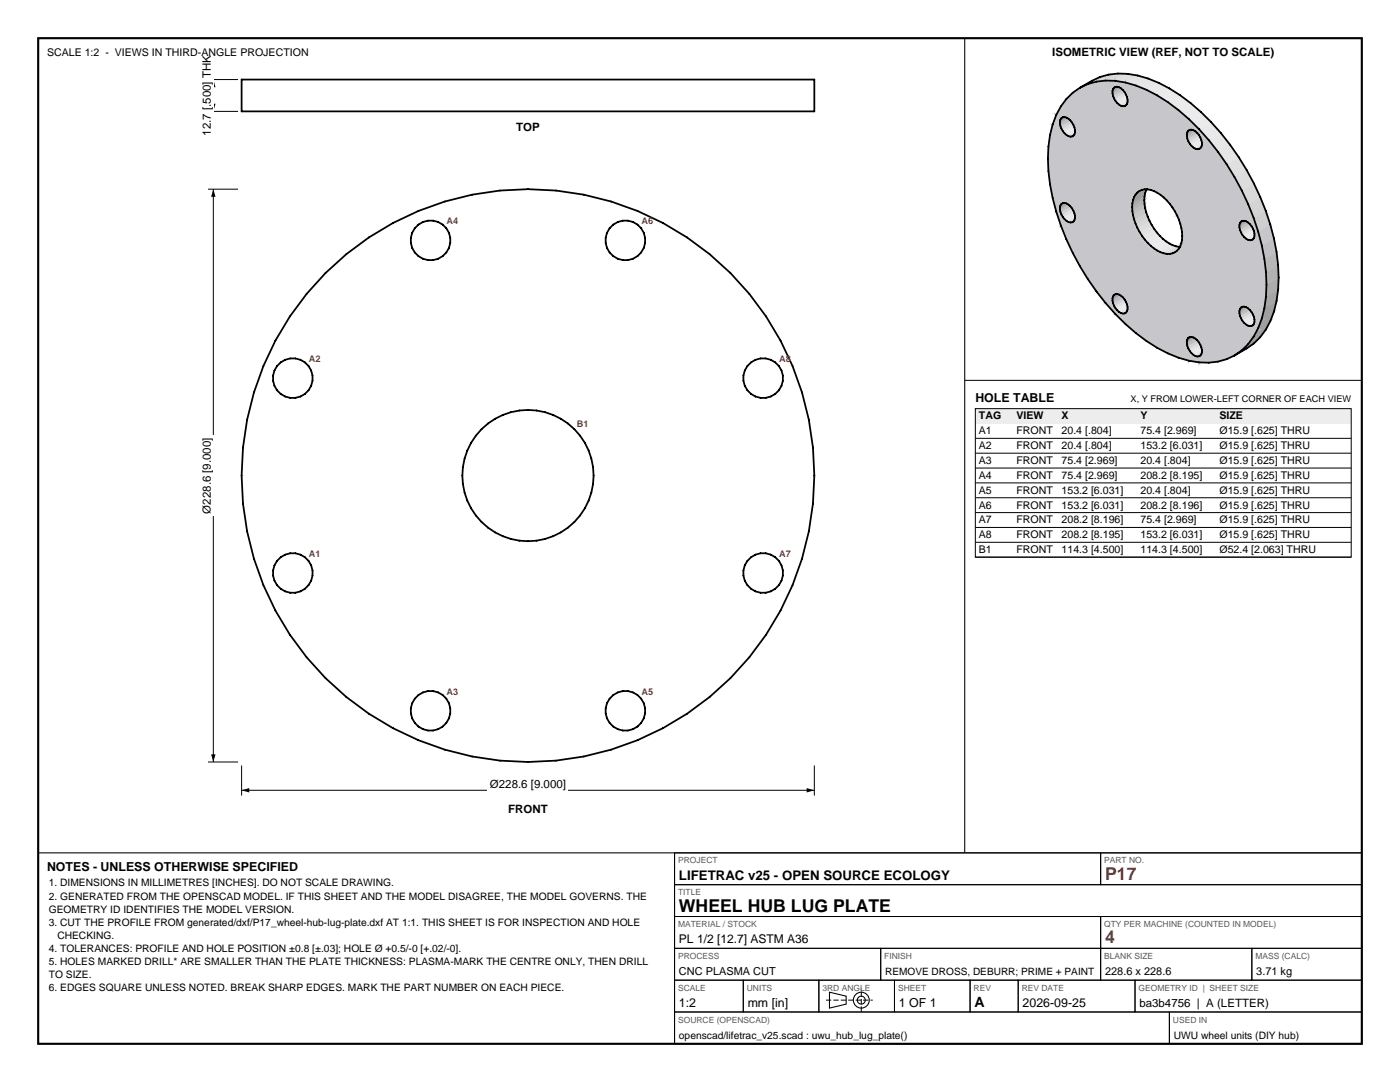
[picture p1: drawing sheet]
<svg xmlns="http://www.w3.org/2000/svg" width="279mm" height="216mm" viewBox="0 0 279 216" stroke-linecap="round" stroke-linejoin="round" font-family="sans-serif">
<path d="M7.6 7.6h264.2v200.7h-264.2z" fill="none" stroke="#000" stroke-width=".42"/>
<g fill="none" stroke="#000" stroke-width=".21">
<path d="M192.5 7.6v162.6M7.6 170.2h264.2M134.6 170.2v38.1M165.5 198l3.4 .8v1.6l-3.4 .8z"/>
<circle cx="171.9" cy="199.6" r="1.59"/>
<circle cx="171.9" cy="199.6" r=".79"/>
</g>
<g fill="none" stroke="#000" stroke-width=".2">
<path d="M48.2 152.8v5.9M48.2 157.7h114.3M162.5 152.8v5.9M134.6 170.2h85.1v6.3h-85.1zM134.6 176.5h137.2v6.4h-137.2zM219.7 170.2h52.1v6.3h-52.1zM134.6 182.9h85.1v6.3h-85.1zM134.6 189.2h41.2v6.4h-41.2zM134.6 195.6h13.7v6.3h-13.7zM148.3 195.6h15.1v6.3h-15.1zM163.4 195.6h15.1v6.3h-15.1zM175.8 189.2h43.9v6.4h-43.9z"/>
<path d="M178.5 195.6h15.1v6.3h-15.1zM193.6 195.6h9.6v6.3h-9.6zM203.2 195.6h23.3v6.3h-23.3zM219.7 182.9h52.1v6.3h-52.1zM219.7 189.2h30.1v6.4h-30.1zM226.5 195.6h45.3v6.3h-45.3zM249.8 189.2h22v6.4h-22zM134.6 201.9h98.8v6.4h-98.8zM233.4 201.9h38.4v6.4h-38.4z"/>
</g>
<path d="M164.8 199.6h9.4M171.9 201.9v-4.6" fill="none" stroke="#000" stroke-width=".2" stroke-dasharray="1.1 .4" stroke-linecap="butt"/>
<g fill="none" stroke="#000" stroke-width=".35">
<path d="M48.2 15.9h114.3v6.3h-114.3z"/>
<circle cx="85.9" cy="48" r="4"/>
<circle cx="124.8" cy="48" r="4"/>
<circle cx="58.4" cy="75.5" r="4"/>
<circle cx="152.3" cy="75.5" r="4"/>
<circle cx="105.4" cy="94.9" r="13.1"/>
<circle cx="105.4" cy="94.9" r="57.1"/>
<circle cx="58.4" cy="114.3" r="4"/>
<circle cx="152.3" cy="114.3" r="4"/>
<circle cx="85.9" cy="141.8" r="4"/>
<circle cx="124.8" cy="141.8" r="4"/>
</g>
<path d="M48.2 157.7l1.5-.4v.8zM161 157.3l1.5 .4-1.5 .4z" fill="#000"/>
<path d="M97.4 154.9h16v2.8h-16z" fill-rule="evenodd" fill="#fff"/>
<path d="M41.5 37.7h6M42.6 37.7v114.3M41.5 152h6" fill="none" stroke="#000" stroke-width=".2"/>
<path d="M42.6 37.7l.4 1.6h-.9zM42.1 150.5h.9l-.4 1.5z" fill="#000"/>
<path d="M39.8 86.9h2.8v16h-2.8z" fill-rule="evenodd" fill="#fff"/>
<path d="M41.5 15.9h6M42.6 15.9v6.3M41.5 22.2h6" fill="none" stroke="#000" stroke-width=".2"/>
<path d="M42.6 15.9l.4 1.5h-.9zM42.1 20.7h.9l-.4 1.5z" fill="#000"/>
<path d="M39.8 10.6h2.8v16.9h-2.8z" fill-rule="evenodd" fill="#fff"/>
<g fill="#dedee3" stroke="#dedee3" stroke-width=".2">
<path d="M211.8 42.8l2.5-1.4 .2 .5z"/>
<path d="M222.3 61l2.4-1.4 .3 .5z"/>
<path d="M211.8 42.8l2.7-.9-2.4 1.4z"/>
<path d="M222.3 61l2.7-.9-2.4 1.4z"/>
<path d="M211.8 25.7l2.5-1.4 .2 .5z"/>
<path d="M237.2 69.6l2.4-1.4 .3 .4z"/>
<path d="M211.8 25.7l2.7-.9-2.4 1.4z"/>
<path d="M237.2 69.6l2.7-1-2.5 1.4z"/>
<path d="M222.3 19.6l2.4-1.4 .3 .5z"/>
<path d="M247.7 63.5l2.4-1.4 .3 .5z"/>
<path d="M222.3 19.6l2.7-.9-2.4 1.4z"/>
<path d="M247.7 63.5l2.7-.9-2.5 1.4z"/>
<path d="M237.2 28.2l2.4-1.4 .3 .5z"/>
<path d="M247.7 46.4l2.4-1.4 .3 .5z"/>
<path d="M237.2 28.2l2.7-.9-2.5 1.4z"/>
<path d="M247.7 46.4l2.7-.9-2.5 1.4z"/>
</g>
<g fill="#e7e7eb" stroke="#e7e7eb" stroke-width=".2">
<path d="M212.1 43.3l2.4-1.4 .4 .4z"/>
<path d="M222.6 61.5l2.4-1.4 .4 .4z"/>
<path d="M212.1 43.3l2.8-1-2.4 1.4z"/>
<path d="M222.6 61.5l2.8-1-2.5 1.4z"/>
<path d="M212.1 26.2l2.4-1.4 .4 .4z"/>
<path d="M237.4 70l2.5-1.4 .3 .5z"/>
<path d="M212.1 26.2l2.8-1-2.4 1.4z"/>
<path d="M237.4 70l2.8-.9-2.4 1.4z"/>
<path d="M222.6 20.1l2.4-1.4 .4 .4z"/>
<path d="M247.9 64l2.5-1.4 .3 .4z"/>
<path d="M222.6 20.1l2.8-1-2.5 1.4z"/>
<path d="M247.9 64l2.8-1-2.4 1.4z"/>
<path d="M237.4 28.7l2.5-1.4 .3 .4z"/>
<path d="M247.9 46.9l2.5-1.4 .3 .4z"/>
<path d="M237.4 28.7l2.8-1-2.4 1.4z"/>
<path d="M247.9 46.9l2.8-1-2.4 1.4z"/>
</g>
<g fill="#d2d2d6" stroke="#d2d2d6" stroke-width=".2">
<path d="M211.6 42.3l2.5-1.4 .2 .5z"/>
<path d="M222.1 60.5l2.4-1.4 .2 .5z"/>
<path d="M211.6 42.3l2.7-.9-2.5 1.4z"/>
<path d="M222.1 60.5l2.6-.9-2.4 1.4z"/>
<path d="M211.6 25.2l2.5-1.4 .2 .5z"/>
<path d="M237 69l2.4-1.4 .2 .6z"/>
<path d="M211.6 25.2l2.7-.9-2.5 1.4z"/>
<path d="M237 69l2.6-.8-2.4 1.4z"/>
<path d="M222.1 19.1l2.4-1.4 .2 .5z"/>
<path d="M247.5 63l2.4-1.4 .2 .5z"/>
<path d="M222.1 19.1l2.6-.9-2.4 1.4z"/>
<path d="M247.5 63l2.6-.9-2.4 1.4z"/>
<path d="M237 27.7l2.4-1.4 .2 .5z"/>
<path d="M247.5 45.9l2.4-1.4 .2 .5z"/>
<path d="M237 27.7l2.6-.9-2.4 1.4z"/>
<path d="M247.5 45.9l2.6-.9-2.4 1.4z"/>
</g>
<g fill="#c7c7cb" stroke="#c7c7cb" stroke-width=".2">
<path d="M214.2 44.2l1.3 8.9-1.4-2.6z"/>
<path d="M215.5 53.1l7.1 5.6-5.5-3z"/>
<path d="M214 44.4l.1 6.1-1.3-2.8z"/>
<path d="M217.1 55.7l5.2 3.2-3.5-.7z"/>
<path d="M211.7 45l1.5-.7-.4 3.4z"/>
<path d="M218.8 58.2l3.2 1.3-1.3 1z"/>
<path d="M210.8 42.2l1.3 1.1-.4 1.7z"/>
<path d="M220.7 60.5l1.6 .5 .3 1.7z"/>
<path d="M212.1 43.3l.4 .4-.8 1.3z"/>
<path d="M220.7 60.5h1.4l.2 .5z"/>
<path d="M212.5 43.7l.3 .4-1.1 .9z"/>
<path d="M220.7 60.5l1.3-.5 .1 .5z"/>
<path d="M210.8 42.2l1 .6 .3 .5z"/>
<path d="M222.3 61l.3 .5v1.2z"/>
<path d="M210.8 42.2l.8 .1 .2 .5z"/>
<path d="M222.6 61.5l.3 .4-.3 .8z"/>
<path d="M211.7 45l1.1-.9 .4 .2z"/>
<path d="M220.7 60.5l1.3-1v.5z"/>
<path d="M213.2 44.3l.4 .1-.8 3.3z"/>
<path d="M218.8 58.2l3.3 .9-.1 .4z"/>
<path d="M210.8 42.2l.7-.4 .1 .5z"/>
<path d="M222.9 61.9l.4 .3-.7 .5z"/>
<path d="M210.1 39.5l1.4 1.9-.7 .8z"/>
<path d="M222.6 62.7l1.1-.2 .9 2.2z"/>
<path d="M211.5 41.4v.4l-.7 .4z"/>
<path d="M222.6 62.7l.7-.5 .4 .3z"/>
<path d="M213.6 44.4h.4l-1.2 3.3z"/>
<path d="M218.8 58.2l3.5 .7-.2 .2z"/>
<path d="M214 44.4l.2-.2-.1 6.3z"/>
<path d="M217.1 55.7l5.5 3-.3 .2z"/>
<path d="M214.2 44.2l2.5-1.4z"/>
<path d="M214.4 43.9l1.1 9.2-1.3-8.9z"/>
<path d="M215.5 53.1l7.4 5.6h-.3z"/>
<path d="M210.1 39.5l1.5 1.5-.1 .4z"/>
<path d="M223.7 62.5l.4 .1 .5 2.1z"/>
<path d="M214.4 43.9l8.5 14.8-7.4-5.6z"/>
<path d="M210.1 39.5l1.7 1.2-.2 .3z"/>
<path d="M224.1 62.6l.3-.1 .2 2.2z"/>
<path d="M214 44.4l2.4-1.4z"/>
<path d="M224.7 62.4l2 4.1-2.1-1.8z"/>
<path d="M210.1 39.5l2 1-.3 .2z"/>
<path d="M224.4 62.5l.3-.1-.1 2.3z"/>
<path d="M209.6 36.8l2.9 3.7-2.4-1z"/>
<path d="M210.1 39.5l2.4 1h-.4z"/>
<path d="M224.9 62.1l1.8 4.4-2-4.1z"/>
<path d="M209.6 36.8l3.2 3.8-.3-.1z"/>
<path d="M225 61.7l1.7 4.8-1.8-4.4z"/>
<path d="M209.2 34.2l3.6 6.4-3.2-3.8z"/>
<path d="M225 61.7l3.8 6.3-2.1-1.5z"/>
<path d="M214.4 43.9l8.9 14.9-.4-.1z"/>
<path d="M209.2 34.2l4 6.6-.4-.2z"/>
<path d="M225 61.7l5.9 7.7-2.1-1.4z"/>
<path d="M209.1 31.6l4.1 9.2-4-6.6z"/>
<path d="M209.1 31.6l4.5 9.6-.4-.4z"/>
<path d="M225 61.3l12.2 6.1-12.2-5.7z"/>
<path d="M224.9 60.8l12.3 6.6-12.2-6.1z"/>
<path d="M214 27.2v14.4l-.4-.4z"/>
<path d="M224.7 60.2l12.5 7.2-12.3-6.6z"/>
<path d="M225 61.7l12 6-6.1 1.7z"/>
<path d="M209.1 31.6l4.5-4.3v13.9z"/>
<path d="M214.4 43.9l13 2.4-4.1 12.5z"/>
<path d="M227.9 47l-4.2 12-.4-.2z"/>
<path d="M228.4 47.8l-4.3 11.5-.4-.3z"/>
<path d="M209.2 29.2l4-2-4.1 4.4z"/>
<path d="M230.9 69.4l6-1.3-3.8 2.4z"/>
<path d="M229.7 49l-5.3 10.8-.3-.5z"/>
<path d="M230.3 49.6l-5.6 10.6-.3-.4z"/>
<path d="M214.5 43.5l11.8-4.2-11.9 4.6z"/>
<path d="M214.5 43.1l11.8-3.8-11.8 4.2z"/>
<path d="M214.4 42.6l11.9-3.3-11.8 3.8z"/>
<path d="M214.2 42.1l12.1-2.8-11.9 3.3z"/>
<path d="M214 41.6l12.3-2.3-12.1 2.8z"/>
<path d="M209.6 27l3.2-.1-3.6 2.3z"/>
<path d="M233.1 70.5l3.8-2-1.7 2.9z"/>
<path d="M225 61.7l12.2 5.7-.2 .3z"/>
<path d="M213.6 27.3l.4-.1-.4 14z"/>
<path d="M213.2 27.2l.4 .1-4.5 4.3z"/>
<path d="M230.9 69.4l6.1-1.7-.1 .4z"/>
<path d="M210.1 24.9l2 1.3-2.5 .8z"/>
<path d="M235.2 71.4l2-1.8 .1 2.4z"/>
<path d="M209.2 29.2l3.6-2.3 .4 .3z"/>
<path d="M233.1 70.5l3.8-2.4v.4z"/>
<path d="M209.6 27l2.5-.8 .4 .4z"/>
<path d="M237 69l.2 .6-2 1.8z"/>
<path d="M209.6 27l2.9-.4 .3 .3z"/>
<path d="M236.9 68.5l.1 .5-1.8 2.4z"/>
<path d="M210.1 24.9l1.7 .8 .3 .5z"/>
<path d="M237.2 69.6l.2 .4-.1 2z"/>
<path d="M210.1 24.9l1.5 .3 .2 .5z"/>
<path d="M237.4 70l.4 .5-.5 1.5z"/>
<path d="M210.1 24.9l1.4-.2 .1 .5z"/>
<path d="M237.8 70.5l.4 .3-.9 1.2z"/>
<path d="M230.9 50l6.3 17.4-12.5-7.2z"/>
<path d="M214.4 43.9l12.6 1.5 .4 .9z"/>
<path d="M210.8 23l.7 1.7-1.4 .2z"/>
<path d="M238.2 70.8l1.1 1.5-2-.3z"/>
<path d="M214.4 43.9l12.2 .7 .4 .8z"/>
<path d="M227.4 46.3l.5 .7-4.6 11.8z"/>
<path d="M214.4 43.9l11.9-.1 .3 .8z"/>
<path d="M227.9 47l.5 .8-4.7 11.2z"/>
<path d="M214.4 43.9l11.7-1 .2 .9z"/>
<path d="M228.4 47.8l.6 .6-4.9 10.9z"/>
<path d="M214 27.2l12.3 12.1-12.3 2.3z"/>
<path d="M214.4 43.9l11.6-1.8 .1 .8z"/>
<path d="M239.6 70.9l2.4-1.4z"/>
<path d="M229 48.4l.7 .6-5.6 10.3z"/>
<path d="M210.8 23l.7 1.2v.5z"/>
<path d="M238.2 70.8l.4 .2 .7 1.3z"/>
<path d="M214.4 43.9l11.5-2.6 .1 .8z"/>
<path d="M229.7 49l.6 .6-5.9 10.2z"/>
<path d="M210.8 23l.8 .8-.1 .4z"/>
<path d="M238.6 71l.3 .1 .4 1.2z"/>
<path d="M239.3 71.1l2.4-1.4z"/>
<path d="M210.8 23l1 .6-.2 .2z"/>
<path d="M238.9 71.1h.4v1.2z"/>
<path d="M230.3 49.6l.6 .4-6.2 10.2z"/>
<path d="M214.4 43.9l11.6-3.3-.1 .7z"/>
<path d="M210.8 23l1.3 .4-.3 .2z"/>
<path d="M239.3 71.1l.3-.2-.3 1.4z"/>
<path d="M214.4 43.9l11.7-4-.1 .7z"/>
<path d="M211.7 21.2l.4 2.2-1.3-.4z"/>
<path d="M239.6 70.9l1.6 1.5-1.9-.1z"/>
<path d="M214.4 43.9l11.9-4.6-.2 .6z"/>
<path d="M211.7 21.2l.8 2.2h-.4z"/>
<path d="M239.8 70.7l1.4 1.7-1.6-1.5z"/>
<path d="M211.7 21.2l1.1 2.3-.3-.1z"/>
<path d="M211.7 21.2l1.5 2.5-.4-.2z"/>
<path d="M231.6 50.3l5.8 17-.2 .1z"/>
<path d="M239.8 70.7l3.3 1.5-1.9 .2z"/>
<path d="M212.8 19.8l.4 3.9-1.5-2.5z"/>
<path d="M214 27.2l.2-.1 12.1 12.2z"/>
<path d="M232.2 50.5l5.6 16.7-.4 .1z"/>
<path d="M212.8 19.8l.8 4.2-.4-.3z"/>
<path d="M212.8 19.8l1.2 4.7-.4-.5z"/>
<path d="M214.4 26.8l11.9 12.5-12.1-12.2z"/>
<path d="M233.4 50.7l4.8 16.6-.4-.1z"/>
<path d="M230.9 50l.7 .3 5.6 17.1z"/>
<path d="M214.1 18.5l.1 6.4-.2-.4z"/>
<path d="M234 50.6l4.6 17-.4-.3z"/>
<path d="M239.8 70.7l5 1-1.7 .5z"/>
<path d="M231.6 50.3l.6 .2 5.2 16.8z"/>
<path d="M212.8 19.8l1.3-1.3-.1 6z"/>
<path d="M215.5 17.5l-1.1 8-.2-.6z"/>
<path d="M232.2 50.5l.7 .2 4.9 16.5z"/>
<path d="M214.4 26.8l12.2 12-.3 .5z"/>
<path d="M232.9 50.7h.5l4.4 16.5z"/>
<path d="M214.4 26.8l12.6 11.6-.4 .4z"/>
<path d="M233.4 50.7l.6-.1 4.2 16.7z"/>
<path d="M214.1 18.5l1.4-1-1.3 7.4z"/>
<path d="M218.8 16.3l-4.3 9.7-.1-.5z"/>
<path d="M214.4 26.8l13 11.3-.4 .3z"/>
<path d="M234 50.6l.5-.3 4.1 17.3z"/>
<path d="M247.5 61.7l-7.7 9 .1-.4z"/>
<path d="M247.5 61.7l-7.6 8.6v-.5z"/>
<path d="M238.6 67.6l8.9-5.9-8.6 6.2z"/>
<path d="M239.8 69.3l7.7-7.6-7.6 8.1z"/>
<path d="M238.9 67.9l8.6-6.2-8.2 6.6z"/>
<path d="M239.6 68.8l7.9-7.1-7.7 7.6z"/>
<path d="M239.3 68.3l8.2-6.6-7.9 7.1z"/>
<path d="M222.6 16.1l-8.2 10.7 .1-.4z"/>
<path d="M222.6 16.1l-8.1 10.3v-.4z"/>
<path d="M215.5 17.5l1.6-.7-2.7 8.7z"/>
<path d="M239.8 70.7l7.7-7.7-2.7 8.7z"/>
<path d="M214.4 26.8l8.9-5.9 4.1 17.2z"/>
<path d="M217.1 16.8l1.7-.5-4.4 9.2z"/>
<path d="M234.5 50.3l13 11.4-8.9 5.9z"/>
<path d="M247.5 63l-1.1 7.9-1.6 .8z"/>
<path d="M218.8 16.3l1.9-.2-6.2 9.9z"/>
<path d="M214.4 26.8l7.9-7.2 .3 .5z"/>
<path d="M214.4 26.8l7.7-7.7 .2 .5z"/>
<path d="M214.4 26.8l8.2-6.7 .3 .4z"/>
<path d="M222 18.6l.1 .5-7.7 7.7z"/>
<path d="M214.4 26.8l8.5-6.3 .4 .4z"/>
<path d="M247.4 62.5l.1 .5-7.7 7.7z"/>
<path d="M222 18.2v.4l-7.6 8.2z"/>
<path d="M247.4 62v.5l-7.6 8.2z"/>
<path d="M222.1 17.8l-.1 .4-7.6 8.6z"/>
<path d="M247.5 61.7l-.1 .3-7.6 8.7z"/>
<path d="M223.3 20.9l4.6 17-.5 .2z"/>
<path d="M234.5 50.3l.4-.3 12.6 11.7z"/>
<path d="M247.7 63.5l.1 6.4-1.4 1z"/>
<path d="M222.6 16.1l-.5 1.7-7.7 9z"/>
<path d="M223.7 21.1l4.7 16.7-.5 .1z"/>
<path d="M220.7 16.1h1.9l-8.1 9.9z"/>
<path d="M235.3 49.6l12.2 12.1-12.6-11.7z"/>
<path d="M224.1 21.2l4.9 16.6h-.6z"/>
<path d="M235.6 49.1l11.9 12.6-12.2-12.1z"/>
<path d="M224.1 21.2l5.6 16.7-.7-.1z"/>
<path d="M235.8 48.5l11.7 13.2-11.9-12.6z"/>
<path d="M247.5 63l.2 .5-1.3 7.4z"/>
<path d="M247.9 64l1.2 4.7-1.3 1.2z"/>
<path d="M224.4 21.2l5.9 16.9-.6-.2z"/>
<path d="M223.3 20.9l.4 .2 4.2 16.8z"/>
<path d="M247.7 63.5l.2 .5-.1 5.9z"/>
<path d="M224.7 21l6.2 17.4-.6-.3z"/>
<path d="M223.7 21.1l.4 .1 4.3 16.6z"/>
<path d="M247.9 64l.4 .4 .8 4.3z"/>
<path d="M248.3 64.4l.4 .3 .4 4z"/>
<path d="M224.1 21.2h.3l5.3 16.7z"/>
<path d="M235.8 48.5l11.9 12.9-.2 .3z"/>
<path d="M248.7 64.7l1.5 2.5-1.1 1.5z"/>
<path d="M235.8 48.5l12.1 12.7-.2 .2z"/>
<path d="M224.4 21.2l.3-.2 5.6 17.1z"/>
<path d="M224.7 21l2.5-1.4z"/>
<path d="M250.1 64.9l2.4-1.4z"/>
<path d="M248.7 64.7l.4 .3 1.1 2.2z"/>
<path d="M249.1 65l.3 .1 .8 2.1z"/>
<path d="M224.4 21.2l2.5-1.4z"/>
<path d="M249.8 65l2.4-1.4z"/>
<path d="M249.4 65.1l.4-.1 .4 2.2z"/>
<path d="M249.8 65l1.3 .5-.9 1.7z"/>
<path d="M222.6 16.1l-.3 1.4-.2 .3z"/>
<path d="M222.6 16.1v1.2l-.3 .2z"/>
<path d="M249.8 65l.3-.1 1 .6z"/>
<path d="M237.2 28.2l-5.6 10.7-.7-.5z"/>
<path d="M222.6 16.1l.3 1.2h-.3z"/>
<path d="M250.3 64.6l.8 .9-1-.6z"/>
<path d="M222.6 16.1l.7 1.3-.4-.1z"/>
<path d="M250.4 64.2l.7 1.3-.8-.9z"/>
<path d="M237.4 28.7l-5.2 10.7-.6-.5z"/>
<path d="M222.6 16.1l1.1 1.5-.4-.2z"/>
<path d="M250.4 63.8l.7 1.7-.7-1.3z"/>
<path d="M237.8 29.1l-4.9 10.9-.7-.6z"/>
<path d="M237.8 29.1l-4.4 11.6-.5-.7z"/>
<path d="M238.2 29.4l-4.2 12-.6-.7z"/>
<path d="M235.8 48.5l12.1-1.6v14.3z"/>
<path d="M235.9 47.8l13.2-7.1-13.3 7.8z"/>
<path d="M238.6 29.7l-4.1 12.5-.5-.8z"/>
<path d="M222.6 16.1l2 .4-.9 1.1z"/>
<path d="M250.4 63.8l1.4-.2-.7 1.9z"/>
<path d="M238.9 29.8l-4 13.2-.4-.8z"/>
<path d="M224.7 21l12.5 7.2-6.3 10.2z"/>
<path d="M224.6 16.5l-.5 1.5-.4-.4z"/>
<path d="M250.3 63.3l1.5 .3-1.4 .2z"/>
<path d="M235.9 47.1l13.2-6.4-13.2 7.1z"/>
<path d="M224.6 16.5l-.2 1.9-.3-.4z"/>
<path d="M250.1 62.8l1.7 .8-1.5-.3z"/>
<path d="M224.6 16.5l.1 2.4-.3-.5z"/>
<path d="M249.8 62.3l2 1.3-1.7-.8z"/>
<path d="M235.9 46.3l13.2-5.6-13.2 6.4z"/>
<path d="M226.7 17.1l-1.7 2.8-.1-.5z"/>
<path d="M249.1 61.5h3.2l-2.9 .3z"/>
<path d="M235.8 45.5l13.3-4.8-13.2 5.6z"/>
<path d="M224.7 18.9l2-1.8-1.8 2.3z"/>
<path d="M249.4 61.8l2.9-.3-2.5 .8z"/>
<path d="M235.6 44.7l13.5-4-13.3 4.8z"/>
<path d="M225 19.9l3.8-2-3.8 2.5z"/>
<path d="M248.7 61.3l3.9-2.1-3.5 2.3z"/>
<path d="M235.3 43.8l13.8-3.1-13.5 4z"/>
<path d="M234.9 43l14.2-2.3-13.8 3.1z"/>
<path d="M224.6 16.5l2.1 .6-2 1.8z"/>
<path d="M249.8 62.3l2.5-.8-.5 2.1z"/>
<path d="M225 20.4l5.9-1.4-6 1.7z"/>
<path d="M248.3 61.2l4.5-4.4-4.1 4.5z"/>
<path d="M224.9 20.7l12.3 7.5-12.5-7.2z"/>
<path d="M248.3 47.3v13.9h-.4z"/>
<path d="M226.7 17.1l2.1 .8-3.8 2z"/>
<path d="M249.1 61.5l3.5-2.3-.3 2.3z"/>
<path d="M235.8 48.5l11.9-2.1 .2 .5z"/>
<path d="M235.8 48.5l11.7-2.6 .2 .5z"/>
<path d="M235.8 48.5l11.6-3.1 .1 .5z"/>
<path d="M235.8 48.5l11.6-3.6v.5z"/>
<path d="M237.2 28.2l.2 .5-5.8 10.2z"/>
<path d="M235.8 48.5l11.7-4-.1 .4z"/>
<path d="M237.4 28.7l.4 .4-5.6 10.3z"/>
<path d="M225 20.4l3.8-2.5 2.1 1.1z"/>
<path d="M252.8 56.8l-.2 2.4-3.9 2.1z"/>
<path d="M237.8 29.1l.4 .3-4.8 11.3z"/>
<path d="M238.2 29.4l.4 .3-4.6 11.7z"/>
<path d="M238.6 29.7l.3 .1-4.4 12.4z"/>
<path d="M248.3 47.3l4.5 9.5-4.5 4.4z"/>
<path d="M224.9 20.7l6-1.7 2.2 1.4z"/>
<path d="M247.9 46.9l.4 .4-.4 13.9z"/>
<path d="M224.9 20.7l12.1 7 .2 .5z"/>
<path d="M235.8 48.5l13.3-7.8-1.6 3.8z"/>
<path d="M224.9 20.7l8.2-.3 3.9 7.3z"/>
<path d="M238.9 29.8l8.9 8.2-12.9 5z"/>
<path d="M234.9 43l12.9-5 1.3 2.7z"/>
<path d="M248.3 47.3l.4 .3 4.1 9.2z"/>
<path d="M248.7 47.6l3.9 6.7 .2 2.5z"/>
<path d="M233.1 20.4l3.8 6.8 .1 .5z"/>
<path d="M250.1 47.8l2.4-1.4z"/>
<path d="M233.1 20.4l3.8 6.3v.5z"/>
<path d="M248.7 47.6l.4 .2 3.5 6.5z"/>
<path d="M249.8 47.9l2.4-1.4z"/>
<path d="M233.1 20.4l2.1 1.6 1.7 4.7z"/>
<path d="M249.1 47.8l3.2 3.9 .3 2.6z"/>
<path d="M235.2 22l1.8 4.3-.1 .4z"/>
<path d="M249.1 47.8l.3 .1 2.9 3.8z"/>
<path d="M235.2 22l2 4.1-.2 .2z"/>
<path d="M249.4 47.9h.4l2.5 3.8z"/>
<path d="M237.3 23.8l.1 2.1-.2 .2z"/>
<path d="M249.8 47.9l.3-.1 1.7 1.2z"/>
<path d="M235.2 22l2.1 1.8-.1 2.3z"/>
<path d="M249.8 47.9l2 1.1 .5 2.7z"/>
<path d="M253.5 44.8l.7 2.8-2.4 1.4z"/>
<path d="M237.3 23.8l.5 2.1h-.4z"/>
<path d="M250.3 47.5l1.5 1.5-1.7-1.2z"/>
<path d="M249.1 40.7l-1.6 3.8z"/>
<path d="M237.3 23.8l.9 2.2-.4-.1z"/>
<path d="M250.4 47.1l1.4 1.9-1.5-1.5z"/>
<path d="M238.9 29.8l.4-.1 7.1 5.6z"/>
<path d="M249.1 40.7l-1.2 3.4-.2 .1z"/>
<path d="M239.3 29.7l.3-.1 5.2 3.1z"/>
<path d="M251.1 46.2l2.4-1.4-1.7 4.2z"/>
<path d="M239.8 29.3l3.3 1-3.5-.7z"/>
<path d="M249.1 40.7l-.8 3.3-.4 .1z"/>
<path d="M238.2 26l1.1-.2-.7 .4z"/>
<path d="M250.4 46.6l.7-.4-.7 .9z"/>
<path d="M237.3 23.8l2 2-1.1 .2z"/>
<path d="M251.1 46.2l.7 2.8-1.4-1.9z"/>
<path d="M238.6 26.2l.7-.4-.4 .7z"/>
<path d="M250.3 46.1l.8 .1-.7 .4z"/>
<path d="M239.9 28.9l3.2 1.4-3.3-1z"/>
<path d="M249.1 40.7l-.4 3.4-.4-.1z"/>
<path d="M239.9 28.5l1.3-.6-1.3 1z"/>
<path d="M248.7 44.1l1.5-.6-1.1 .9z"/>
<path d="M239.3 25.8v1.2l-.4-.5z"/>
<path d="M250.1 45.6l1 .6-.8-.1z"/>
<path d="M239.3 25.8l.3 1.7-.3-.5z"/>
<path d="M249.8 45.1l1.3 1.1-1-.6z"/>
<path d="M239.8 28l1.4-.1-1.3 .6z"/>
<path d="M249.1 44.4l1.1-.9-.8 1.2z"/>
<path d="M239.6 27.5l1.6 .4-1.4 .1z"/>
<path d="M250.2 43.5l-.4 1.6-.4-.4z"/>
<path d="M239.3 25.8l1.9 2.1-1.6-.4z"/>
<path d="M250.2 43.5l.9 2.7-1.3-1.1z"/>
<path d="M238.9 29.8l7.5 5.5 1.4 2.7z"/>
<path d="M239.9 28.9l1.3-1 1.9 2.4z"/>
<path d="M249.1 40.7l1.1 2.8-1.5 .6z"/>
<path d="M239.6 29.6l3.5 .7 1.7 2.4z"/>
<path d="M239.3 29.7l5.5 3 1.6 2.6z"/>
</g>
<g fill="#c1c1c5" stroke="#c1c1c5" stroke-width=".2">
<path d="M211.6 42.3l2.4-1.9 .1 .5z"/>
<path d="M222.1 60.5l2.3-1.9 .1 .5z"/>
<path d="M211.5 41.8l2.5-1.4-2.4 1.9z"/>
<path d="M222 60l2.4-1.4-2.3 1.9z"/>
<path d="M211.6 25.2l2.4-1.9 .1 .5z"/>
<path d="M237 69l2.3-1.9 .1 .5z"/>
<path d="M211.5 24.7l2.5-1.4-2.4 1.9z"/>
<path d="M236.9 68.5l2.4-1.4-2.3 1.9z"/>
<path d="M222.1 19.1l2.3-1.9 .1 .5z"/>
<path d="M247.5 63l2.3-1.9 .1 .5z"/>
<path d="M222 18.6l2.4-1.4-2.3 1.9z"/>
<path d="M247.4 62.5l2.4-1.4-2.3 1.9z"/>
<path d="M237 27.7l2.3-1.9 .1 .5z"/>
<path d="M247.5 45.9l2.3-1.9 .1 .5z"/>
<path d="M236.9 27.2l2.4-1.4-2.3 1.9z"/>
<path d="M247.4 45.4l2.4-1.4-2.3 1.9z"/>
</g>
<g fill="#eaeaef" stroke="#eaeaef" stroke-width=".2">
<path d="M212.5 43.7l2.4-1.4 .4 .4z"/>
<path d="M222.9 61.9l2.5-1.4 .4 .3z"/>
<path d="M212.5 43.7l2.8-1-2.5 1.4z"/>
<path d="M222.9 61.9l2.9-1.1-2.5 1.4z"/>
<path d="M212.5 26.6l2.4-1.4 .4 .3z"/>
<path d="M237.8 70.5l2.4-1.4 .4 .3z"/>
<path d="M212.5 26.6l2.8-1.1-2.5 1.4z"/>
<path d="M237.8 70.5l2.8-1.1-2.4 1.4z"/>
<path d="M229 48.4l2.5-1.4 .6 .6z"/>
<path d="M229.7 49l2.4-1.4 .6 .6z"/>
<path d="M229 48.4l3.1-.8-2.4 1.4z"/>
<path d="M229.7 49l3-.8-2.4 1.4z"/>
<path d="M222.9 20.5l2.5-1.4 .4 .4z"/>
<path d="M248.3 64.4l2.4-1.4 .4 .3z"/>
<path d="M222.9 20.5l2.9-1-2.5 1.4z"/>
<path d="M248.3 64.4l2.8-1.1-2.4 1.4z"/>
<path d="M237.8 29.1l2.4-1.4 .4 .3z"/>
<path d="M248.3 47.3l2.4-1.4 .4 .3z"/>
<path d="M237.8 29.1l2.8-1.1-2.4 1.4z"/>
<path d="M248.3 47.3l2.8-1.1-2.4 1.4z"/>
<path d="M233.1 20.4l2.4-1.4 2.1 1.6z"/>
<path d="M233.1 20.4l4.5 .2-2.4 1.4z"/>
<path d="M235.2 22l2.4-1.4 2.1 1.8z"/>
<path d="M235.2 22l4.5 .4-2.4 1.4z"/>
</g>
<g fill="#afafb2" stroke="#afafb2" stroke-width=".2">
<path d="M211.5 41.8l2.5-1.8v.4z"/>
<path d="M222 60l2.4-1.9v.5z"/>
<path d="M211.5 41.4l2.5-1.4-2.5 1.8z"/>
<path d="M222 59.5l2.4-1.4-2.4 1.9z"/>
<path d="M211.5 24.7l2.5-1.9v.5z"/>
<path d="M236.9 68.5l2.4-1.8v.4z"/>
<path d="M211.5 24.2l2.5-1.4-2.5 1.9z"/>
<path d="M236.9 68.1l2.4-1.4-2.4 1.8z"/>
<path d="M222 18.6l2.4-1.8v.4z"/>
<path d="M247.4 62.5l2.4-1.9v.5z"/>
<path d="M222 18.2l2.4-1.4-2.4 1.8z"/>
<path d="M247.4 62l2.4-1.4-2.4 1.9z"/>
<path d="M236.9 27.2l2.4-1.9v.5z"/>
<path d="M247.4 45.4l2.4-1.9v.5z"/>
<path d="M236.9 26.7l2.4-1.4-2.4 1.9z"/>
<path d="M247.4 44.9l2.4-1.4-2.4 1.9z"/>
</g>
<g fill="#e8e8ed" stroke="#e8e8ed" stroke-width=".2">
<path d="M212.8 44.1l2.5-1.4 .4 .2z"/>
<path d="M223.3 62.2l2.5-1.4 .3 .3z"/>
<path d="M212.8 44.1l2.9-1.2-2.5 1.4z"/>
<path d="M223.3 62.2l2.8-1.1-2.4 1.4z"/>
<path d="M212.8 26.9l2.5-1.4 .4 .3z"/>
<path d="M238.2 70.8l2.4-1.4 .4 .2z"/>
<path d="M212.8 26.9l2.9-1.1-2.5 1.4z"/>
<path d="M238.2 70.8l2.8-1.2-2.4 1.4z"/>
<path d="M228.4 47.8l2.5-1.4 .6 .6z"/>
<path d="M228.4 47.8l3.1-.8-2.5 1.4z"/>
<path d="M223.3 20.9l2.5-1.4 .3 .2z"/>
<path d="M223.3 20.9l2.8-1.2-2.4 1.4z"/>
<path d="M238.2 29.4l2.4-1.4 .4 .3z"/>
<path d="M248.7 47.6l2.4-1.4 .4 .2z"/>
<path d="M238.2 29.4l2.8-1.1-2.4 1.4z"/>
<path d="M248.7 47.6l2.8-1.2-2.4 1.4z"/>
<path d="M239.3 25.8l2.4-1.4 1.9 2.1z"/>
<path d="M239.3 25.8l4.3 .7-2.4 1.4z"/>
</g>
<g fill="#9e9ea1" stroke="#9e9ea1" stroke-width=".2">
<path d="M211.5 41.4l2.6-1.8-.1 .4z"/>
<path d="M222 59.5l2.5-1.8-.1 .4z"/>
<path d="M211.6 41l2.7-1.7-.2 .3z"/>
<path d="M222.1 59.1l2.6-1.6-.2 .2z"/>
<path d="M211.6 41l2.5-1.4-2.6 1.8z"/>
<path d="M222.1 59.1l2.4-1.4-2.5 1.8z"/>
<path d="M222.3 58.9l2.7-1.6z"/>
<path d="M211.8 40.7l2.5-1.4-2.7 1.7z"/>
<path d="M222.3 58.9l2.4-1.4-2.6 1.6z"/>
<path d="M211.5 24.2l2.6-1.8-.1 .4z"/>
<path d="M236.9 68.1l2.5-1.8-.1 .4z"/>
<path d="M211.6 23.8l2.7-1.6-.2 .2z"/>
<path d="M237 67.7l2.6-1.7-.2 .3z"/>
<path d="M211.6 23.8l2.5-1.4-2.6 1.8z"/>
<path d="M237 67.7l2.4-1.4-2.5 1.8z"/>
<path d="M211.8 23.6l2.5-1.4-2.7 1.6z"/>
<path d="M237.2 67.4l2.4-1.4-2.6 1.7z"/>
<path d="M226.1 39.9l2.6-2-.2 .6z"/>
<path d="M226.3 39.3l2.7-1.9-.3 .5z"/>
<path d="M226.3 39.3l2.4-1.4-2.6 2z"/>
<path d="M226.6 38.8l2.8-1.8-.4 .4z"/>
<path d="M226.6 38.8l2.4-1.4-2.7 1.9z"/>
<path d="M227 38.4l2.8-1.7z"/>
<path d="M227 38.4l2.4-1.4-2.8 1.8z"/>
<path d="M246.4 70.9l3.8-2.4z"/>
<path d="M247.8 69.9l3.7-2.6-1.3 1.2z"/>
<path d="M247.8 69.9l1.3-1.2 2.4-1.4z"/>
<path d="M249.1 68.7l3.5-2.9-1.1 1.5z"/>
<path d="M250.2 67.2l2.4-1.4-3.5 2.9z"/>
<path d="M222 18.2l2.5-1.8-.1 .4z"/>
<path d="M247.4 62l2.5-1.7-.1 .3z"/>
<path d="M222.1 17.8l2.6-1.7-.2 .3z"/>
<path d="M247.5 61.7l2.6-1.7-.2 .3z"/>
<path d="M250.2 67.2l3.3-3.1-.9 1.7z"/>
<path d="M222.1 17.8l2.4-1.4-2.5 1.8z"/>
<path d="M247.5 61.7l2.4-1.4-2.5 1.7z"/>
<path d="M247.7 61.4l2.7-1.6z"/>
<path d="M222.3 17.5l2.4-1.4-2.6 1.7z"/>
<path d="M247.7 61.4l2.4-1.4-2.6 1.7z"/>
<path d="M251.1 65.5l2.4-1.4-3.3 3.1z"/>
<path d="M254.2 62.2l-.7 1.9-2.4 1.4z"/>
<path d="M251.8 63.6l2.4-1.4-3.1 3.3z"/>
<path d="M254.8 60.1l-.6 2.1-2.4 1.4z"/>
<path d="M252.3 61.5l2.5-1.4-3 3.5z"/>
<path d="M236.9 26.7l2.5-1.8-.1 .4z"/>
<path d="M247.4 44.9l2.5-1.8-.1 .4z"/>
<path d="M237 26.3l2.6-1.6-.2 .2z"/>
<path d="M247.5 44.5l2.6-1.7-.2 .3z"/>
<path d="M237 26.3l2.4-1.4-2.5 1.8z"/>
<path d="M247.5 44.5l2.4-1.4-2.5 1.8z"/>
<path d="M237.2 26.1l2.7-1.6z"/>
<path d="M237.2 26.1l2.4-1.4-2.6 1.6z"/>
<path d="M247.7 44.2l2.4-1.4-2.6 1.7z"/>
</g>
<g fill="#e2e2e6" stroke="#e2e2e6" stroke-width=".2">
<path d="M213.2 44.3l2.5-1.4 .3 .1z"/>
<path d="M223.7 62.5l2.4-1.4 .4 .1z"/>
<path d="M213.2 44.3l2.8-1.3-2.4 1.4z"/>
<path d="M223.7 62.5l2.8-1.3-2.4 1.4z"/>
<path d="M213.2 27.2l2.5-1.4 .3 .1z"/>
<path d="M238.6 71l2.4-1.4 .4 .1z"/>
<path d="M213.2 27.2l2.8-1.3-2.4 1.4z"/>
<path d="M238.6 71l2.8-1.3-2.5 1.4z"/>
<path d="M223.7 21.1l2.4-1.4 .4 .1z"/>
<path d="M249.1 65l2.4-1.4 .4 .1z"/>
<path d="M223.7 21.1l2.8-1.3-2.4 1.4z"/>
<path d="M249.1 65l2.8-1.3-2.5 1.4z"/>
<path d="M238.6 29.7l2.4-1.4 .4 .1z"/>
<path d="M249.1 47.8l2.4-1.4 .4 .1z"/>
<path d="M238.6 29.7l2.8-1.3-2.5 1.4z"/>
<path d="M249.1 47.8l2.8-1.3-2.5 1.4z"/>
</g>
<g fill="#d6d6db" stroke="#d6d6db" stroke-width=".2">
<path d="M214 44.4l2-1.4h.4z"/>
<path d="M224.4 62.5l2.1-1.3 .4-.1z"/>
<path d="M213.6 44.4l2.4-1.4-2 1.4z"/>
<path d="M224.1 62.6l2.4-1.4-2.1 1.3z"/>
<path d="M214 27.2l2-1.3 .4-.1z"/>
<path d="M239.3 71.1l2.1-1.4h.3z"/>
<path d="M213.6 27.3l2.4-1.4-2 1.3z"/>
<path d="M238.9 71.1l2.5-1.4-2.1 1.4z"/>
<path d="M224.4 21.2l2.1-1.4h.4z"/>
<path d="M249.8 65l2.1-1.3 .3-.1z"/>
<path d="M224.1 21.2l2.4-1.4-2.1 1.4z"/>
<path d="M249.4 65.1l2.5-1.4-2.1 1.3z"/>
<path d="M239.3 29.7l2.1-1.3 .3-.1z"/>
<path d="M249.8 47.9l2.1-1.4h.3z"/>
<path d="M238.9 29.8l2.5-1.4-2.1 1.3z"/>
<path d="M249.4 47.9l2.5-1.4-2.1 1.4z"/>
</g>
<g fill="#e1e1e5" stroke="#e1e1e5" stroke-width=".2">
<path d="M227.4 46.3l2.4-1.4 .5 .7z"/>
<path d="M227.4 46.3l2.9-.7-2.4 1.4z"/>
</g>
<g fill="#dcdce0" stroke="#dcdce0" stroke-width=".2">
<path d="M227 45.4l2.4-1.4 .4 .9z"/>
<path d="M227 45.4l2.8-.5-2.4 1.4z"/>
</g>
<g fill="#e5e5ea" stroke="#e5e5ea" stroke-width=".2">
<path d="M227.9 47l2.4-1.4 .6 .8z"/>
<path d="M227.9 47l3-.6-2.5 1.4z"/>
<path d="M226.7 17.1l2.4-1.4 2.1 .8z"/>
<path d="M226.7 17.1l4.5-.6-2.4 1.4z"/>
</g>
<g fill="#d5d5d9" stroke="#d5d5d9" stroke-width=".2">
<path d="M226.6 44.6l2.4-1.4 .4 .8z"/>
<path d="M226.6 44.6l2.8-.6-2.4 1.4z"/>
</g>
<g fill="#ceced2" stroke="#ceced2" stroke-width=".2">
<path d="M226.3 43.8l2.4-1.4 .3 .8z"/>
<path d="M226.3 43.8l2.7-.6-2.4 1.4z"/>
</g>
<g fill="#c6c6ca" stroke="#c6c6ca" stroke-width=".2">
<path d="M228.5 41.5l.2 .9-2.4 1.4z"/>
<path d="M226.1 42.9l2.4-1.4-2.2 2.3z"/>
</g>
<g fill="#bdbdc1" stroke="#bdbdc1" stroke-width=".2">
<path d="M226.1 42.9l2.3-2.2 .1 .8z"/>
<path d="M226 42.1l2.4-1.4-2.3 2.2z"/>
</g>
<g fill="#b3b3b7" stroke="#b3b3b7" stroke-width=".2">
<path d="M226 42.1l2.4-2.2v.8z"/>
<path d="M225.9 41.3l2.5-1.4-2.4 2.2z"/>
</g>
<g fill="#e9e9ee" stroke="#e9e9ee" stroke-width=".2">
<path d="M230.3 49.6l2.4-1.4 .7 .4z"/>
<path d="M230.3 49.6l3.1-1-2.5 1.4z"/>
<path d="M230.9 19l2.5-1.4 2.1 1.4z"/>
<path d="M230.9 19h4.6l-2.4 1.4z"/>
</g>
<g fill="#aaaaad" stroke="#aaaaad" stroke-width=".2">
<path d="M225.9 41.3l2.5-2.1v.7z"/>
<path d="M226 40.6l2.4-1.4-2.5 2.1z"/>
</g>
<g fill="#e7e7ec" stroke="#e7e7ec" stroke-width=".2">
<path d="M230.9 50l2.5-1.4 .6 .3z"/>
<path d="M230.9 50l3.1-1.1-2.4 1.4z"/>
</g>
<g fill="#a0a0a3" stroke="#a0a0a3" stroke-width=".2">
<path d="M226 40.6l2.5-2.1-.1 .7z"/>
<path d="M226.1 39.9l2.4-1.4-2.5 2.1z"/>
</g>
<g fill="#e4e4e8" stroke="#e4e4e8" stroke-width=".2">
<path d="M231.6 50.3l2.4-1.4 .7 .2z"/>
<path d="M231.6 50.3l3.1-1.2-2.5 1.4z"/>
<path d="M243.1 30.3l2.4-1.4 1.7 2.4z"/>
<path d="M243.1 30.3l4.1 1-2.4 1.4z"/>
</g>
<g fill="#dfdfe4" stroke="#dfdfe4" stroke-width=".2">
<path d="M232.2 50.5l2.5-1.4 .6 .2z"/>
<path d="M232.2 50.5l3.1-1.2-2.4 1.4z"/>
</g>
<g fill="#dadade" stroke="#dadade" stroke-width=".2">
<path d="M233.4 50.7l1.9-1.4h.6z"/>
<path d="M232.9 50.7l2.4-1.4-1.9 1.4z"/>
</g>
<g fill="#d3d3d7" stroke="#d3d3d7" stroke-width=".2">
<path d="M234 50.6l1.9-1.3 .5-.1z"/>
<path d="M233.4 50.7l2.5-1.4-1.9 1.3z"/>
<path d="M249.1 40.7l2.4-1.4 1.1 2.8z"/>
<path d="M249.1 40.7l3.5 1.4-2.4 1.4z"/>
</g>
<g fill="#cbcbcf" stroke="#cbcbcf" stroke-width=".2">
<path d="M234.5 50.3l2.4-1.4z"/>
<path d="M234 50.6l2.4-1.4z"/>
</g>
<g fill="#cacace" stroke="#cacace" stroke-width=".2">
<path d="M215.5 17.5l2.4-1.4-.8 .7z"/>
<path d="M217.1 16.8l.8-.7 1.6-.7z"/>
</g>
<g fill="#d0d0d4" stroke="#d0d0d4" stroke-width=".2">
<path d="M217.1 16.8l2.4-1.4-.7 .9z"/>
<path d="M219.5 15.4l1.8-.5-2.5 1.4z"/>
</g>
<g fill="#d5d5da" stroke="#d5d5da" stroke-width=".2">
<path d="M218.8 16.3l2.5-1.4-.6 1.2z"/>
<path d="M221.3 14.9l1.8-.2-2.4 1.4z"/>
</g>
<g fill="#e9e9ed" stroke="#e9e9ed" stroke-width=".2">
<path d="M248.7 64.7l2.4-1.4 .4 .3z"/>
<path d="M248.7 64.7l2.8-1.1-2.4 1.4z"/>
</g>
<g fill="#dadadf" stroke="#dadadf" stroke-width=".2">
<path d="M220.7 16.1l2.4-1.4-.5 1.4z"/>
<path d="M223.1 14.7h1.9l-2.4 1.4z"/>
</g>
<g fill="#dfdfe3" stroke="#dfdfe3" stroke-width=".2">
<path d="M222.6 16.1l2.4-1.4 2 .4z"/>
<path d="M222.6 16.1l4.4-1-2.4 1.4z"/>
</g>
<g fill="#e2e2e7" stroke="#e2e2e7" stroke-width=".2">
<path d="M224.6 16.5l2.4-1.4 2.1 .6z"/>
<path d="M224.6 16.5l4.5-.8-2.4 1.4z"/>
</g>
<g fill="#a4a4a7" stroke="#a4a4a7" stroke-width=".2">
<path d="M255.1 57.8l-.3 2.3-2.5 1.4z"/>
<path d="M252.6 59.2l2.5-1.4-2.8 3.7z"/>
</g>
<g fill="#e8e8ec" stroke="#e8e8ec" stroke-width=".2">
<path d="M228.8 17.9l2.4-1.4 2.2 1.1z"/>
<path d="M228.8 17.9l4.6-.3-2.5 1.4z"/>
</g>
<g fill="#ababae" stroke="#ababae" stroke-width=".2">
<path d="M255.2 55.4l-.1 2.4-2.5 1.4z"/>
<path d="M252.8 56.8l2.4-1.4-2.6 3.8z"/>
</g>
<g fill="#b2b2b6" stroke="#b2b2b6" stroke-width=".2">
<path d="M255.1 52.9l.1 2.5-2.4 1.4z"/>
<path d="M252.6 54.3l2.5-1.4-2.3 3.9z"/>
</g>
<g fill="#b9b9bd" stroke="#b9b9bd" stroke-width=".2">
<path d="M254.8 50.3l.3 2.6-2.5 1.4z"/>
<path d="M252.3 51.7l2.5-1.4-2.2 4z"/>
</g>
<g fill="#c0c0c4" stroke="#c0c0c4" stroke-width=".2">
<path d="M254.2 47.6l.6 2.7-2.5 1.4z"/>
<path d="M251.8 49l2.4-1.4-1.9 4.1z"/>
</g>
<g fill="#eaeaee" stroke="#eaeaee" stroke-width=".2">
<path d="M237.3 23.8l2.4-1.4 2 2z"/>
<path d="M237.3 23.8l4.4 .6-2.4 1.4z"/>
</g>
<g fill="#cdcdd1" stroke="#cdcdd1" stroke-width=".2">
<path d="M250.2 43.5l2.4-1.4 .9 2.7z"/>
<path d="M250.2 43.5l3.3 1.3-2.4 1.4z"/>
</g>
<g fill="#e6e6eb" stroke="#e6e6eb" stroke-width=".2">
<path d="M241.2 27.9l2.4-1.4 1.9 2.4z"/>
<path d="M241.2 27.9l4.3 1-2.4 1.4z"/>
</g>
<g fill="#d8d8dc" stroke="#d8d8dc" stroke-width=".2">
<path d="M247.8 38l2.4-1.4 1.3 2.7z"/>
<path d="M247.8 38l3.7 1.3-2.4 1.4z"/>
</g>
<g fill="#e0e0e5" stroke="#e0e0e5" stroke-width=".2">
<path d="M244.8 32.7l2.4-1.4 1.6 2.6z"/>
<path d="M244.8 32.7l4 1.2-2.4 1.4z"/>
</g>
<g fill="#dcdce1" stroke="#dcdce1" stroke-width=".2">
<path d="M246.4 35.3l2.4-1.4 1.4 2.7z"/>
<path d="M246.4 35.3l3.8 1.3-2.4 1.4z"/>
</g>
<g fill="none" stroke="#000" stroke-width=".35">
<path d="M215.5 17.5a13.3 13.3 0 0 0-5.9 9.5 36.9 36.9 0 0 0 3.2 20.7 47.1 47.1 0 0 0 18.1 21.7 17.9 17.9 0 0 0 12.2 2.8l1.7-.5 1.6-.8M215.5 17.5a13.3 13.3 0 0 1 11.2-.4 36.9 36.9 0 0 1 16.4 13.2 47.1 47.1 0 0 1 9.7 26.5 17.9 17.9 0 0 1-3.7 11.9l-1.3 1.2-1.4 1M215.5 17.5a13.4 13.4 0 0 1 9.5-2.8 24.7 24.7 0 0 1 12.6 5.9 49.9 49.9 0 0 1 17.5 32.3 21.1 21.1 0 0 1-2.5 12.9 13.7 13.7 0 0 1-6.2 5.1M222.3 17.5a1.59 1.59 0 0 1 2.1 .9 2.22 2.22 0 0 1 .3 2.6 1.59 1.59 0 0 1-2.1-.9 2.23 2.23 0 0 1-.3-2.6zM211.8 23.6a1.59 1.59 0 0 1 2.2 .9 2.23 2.23 0 0 1 .2 2.6 1.59 1.59 0 0 1-2.1-.9 2.22 2.22 0 0 1-.3-2.6zM227 38.4a3.6 3.6 0 0 1 4.6 .5 10.9 10.9 0 0 1 4.3 8.9 2.84 2.84 0 0 1-4.3 2.5 10.6 10.6 0 0 1-5.6-9.7 3.5 3.5 0 0 1 1-2.2zM228.9 37.7a7.8 7.8 0 0 0 .9 7.2 7.8 7.8 0 0 0 5.7 4.4M237.2 26.1a1.59 1.59 0 0 1 2.1 .9 2.22 2.22 0 0 1 .3 2.6 1.59 1.59 0 0 1-2.2-.9 2.22 2.22 0 0 1-.2-2.6zM211.8 40.7a1.59 1.59 0 0 1 2.2 .9 2.23 2.23 0 0 1 .2 2.6 1.59 1.59 0 0 1-2.1-.9 2.23 2.23 0 0 1-.3-2.6zM222.3 58.9a1.59 1.59 0 0 1 2.1 .9 2.23 2.23 0 0 1 .3 2.6 1.59 1.59 0 0 1-2.1-.9 2.22 2.22 0 0 1-.3-2.6zM247.7 44.2a1.59 1.59 0 0 1 2.1 .9 2.23 2.23 0 0 1 .3 2.7 1.59 1.59 0 0 1-2.2-.9 2.23 2.23 0 0 1-.2-2.7zM237.2 67.4a1.59 1.59 0 0 1 2.1 .9 2.22 2.22 0 0 1 .3 2.6 1.59 1.59 0 0 1-2.2-.9 2.23 2.23 0 0 1-.2-2.6z"/>
<path d="M237.4 67.3l-.2 .1M247.7 61.4a1.59 1.59 0 0 1 2.1 .9 2.22 2.22 0 0 1 .3 2.6 1.59 1.59 0 0 1-2.2-.9 2.22 2.22 0 0 1-.2-2.6z"/>
</g>
<path d="M192.5 75.9h79.3" fill="none" stroke="#000" stroke-width=".2"/>
<path d="M194.6 81.5h75.1v3h-75.1z" fill-rule="evenodd" fill="#ededed"/>
<path d="M194.6 81.5h75.1v29.7h-75.1zM194.6 87.5h75.1M194.6 90.4h75.1M194.6 93.4h75.1M194.6 96.4h75.1M194.6 99.3h75.1M194.6 102.3h75.1M194.6 105.2h75.1M194.6 108.2h75.1M194.6 111.2h75.1" fill="none" stroke="#000" stroke-width=".2"/>
<g font-size="3.5" fill="#bf1a1a">
<text x="220.5" y="175.5">P17</text>
<text x="220.5" y="188.2">4</text>
</g>
<text font-size="3.5" x="135.5" y="181.9">WHEEL HUB LUG PLATE</text>
<text font-size="2.8" x="194.5" y="200.9">A</text>
<text font-size="2.6" x="135.5" y="175.5">LIFETRAC v25 - OPEN SOURCE ECOLOGY</text>
<g font-size="2.5">
<text x="194.6" y="80.1">HOLE TABLE</text>
<text x="9.4" y="173.7">NOTES - UNLESS OTHERWISE SPECIFIED</text>
<text x="135.5" y="200.9">1:2</text>
<text x="149.2" y="200.9">mm [in]</text>
<text x="179.4" y="200.9">1 OF 1</text>
<text x="204.1" y="200.9">2026-09-25</text>
</g>
<text font-size="2.4" x="135.5" y="188.2">PL 1/2 [12.7] ASTM A36</text>
<g font-size="2.3">
<text x="210" y="11.1">ISOMETRIC VIEW (REF, NOT TO SCALE)</text>
<text x="42" y="27.1" transform="rotate(-90 42 27.1)">12.7 [.500] THK</text>
<text x="103" y="26.1">TOP</text>
<text x="42" y="102.5" transform="rotate(-90 42 102.5)">Ø228.6 [9.000]</text>
<text x="97.8" y="157.2">Ø228.6 [9.000]</text>
<text x="101.4" y="162.3">FRONT</text>
<text x="227.4" y="200.9">ba3b4756 | A (LETTER)</text>
</g>
<g font-size="2.2">
<text x="135.5" y="194.6">CNC PLASMA CUT</text>
<text x="220.5" y="194.6">228.6 x 228.6</text>
<text x="250.7" y="194.6">3.71 kg</text>
</g>
<g font-size="2.1">
<text x="9.4" y="11.1">SCALE 1:2 - VIEWS IN THIRD-ANGLE PROJECTION</text>
<text x="195.4" y="83.7">TAG</text>
<text x="202.9" y="83.7">VIEW</text>
<text x="211.9" y="83.7">X</text>
<text x="227.6" y="83.7">Y</text>
<text x="243.4" y="83.7">SIZE</text>
<text x="195.4" y="86.7">A1</text>
<text x="195.4" y="89.6">A2</text>
<text x="202.9" y="86.7">FRONT</text>
<text x="202.9" y="89.6">FRONT</text>
<text x="211.9" y="86.7">20.4 [.804]</text>
<text x="211.9" y="89.6">20.4 [.804]</text>
<text x="227.6" y="86.7">75.4 [2.969]</text>
<text x="227.6" y="89.6">153.2 [6.031]</text>
<text x="243.4" y="86.7">Ø15.9 [.625] THRU</text>
<text x="243.4" y="89.6">Ø15.9 [.625] THRU</text>
<text x="195.4" y="92.6">A3</text>
<text x="195.4" y="95.5">A4</text>
<text x="202.9" y="92.6">FRONT</text>
<text x="202.9" y="95.5">FRONT</text>
<text x="211.9" y="92.6">75.4 [2.969]</text>
<text x="211.9" y="95.5">75.4 [2.969]</text>
<text x="227.6" y="92.6">20.4 [.804]</text>
<text x="227.6" y="95.5">208.2 [8.195]</text>
<text x="243.4" y="92.6">Ø15.9 [.625] THRU</text>
<text x="243.4" y="95.5">Ø15.9 [.625] THRU</text>
<text x="195.4" y="98.5">A5</text>
<text x="195.4" y="101.5">A6</text>
<text x="202.9" y="98.5">FRONT</text>
<text x="202.9" y="101.5">FRONT</text>
<text x="211.9" y="98.5">153.2 [6.031]</text>
<text x="211.9" y="101.5">153.2 [6.031]</text>
<text x="227.6" y="98.5">20.4 [.804]</text>
<text x="227.6" y="101.5">208.2 [8.196]</text>
<text x="243.4" y="98.5">Ø15.9 [.625] THRU</text>
<text x="243.4" y="101.5">Ø15.9 [.625] THRU</text>
<text x="195.4" y="104.4">A7</text>
<text x="195.4" y="107.4">A8</text>
<text x="202.9" y="104.4">FRONT</text>
<text x="202.9" y="107.4">FRONT</text>
<text x="211.9" y="104.4">208.2 [8.196]</text>
<text x="211.9" y="107.4">208.2 [8.195]</text>
<text x="227.6" y="104.4">75.4 [2.969]</text>
<text x="227.6" y="107.4">153.2 [6.031]</text>
<text x="243.4" y="104.4">Ø15.9 [.625] THRU</text>
<text x="243.4" y="107.4">Ø15.9 [.625] THRU</text>
<text x="195.4" y="110.4">B1</text>
<text x="202.9" y="110.4">FRONT</text>
<text x="211.9" y="110.4">114.3 [4.500]</text>
<text x="227.6" y="110.4">114.3 [4.500]</text>
<text x="243.4" y="110.4">Ø52.4 [2.063] THRU</text>
</g>
<g font-size="2">
<text x="9.7" y="176.9">1. DIMENSIONS IN MILLIMETRES [INCHES]. DO NOT SCALE DRAWING.</text>
<text x="9.7" y="179.5">2. GENERATED FROM THE OPENSCAD MODEL. IF THIS SHEET AND THE MODEL DISAGREE, THE MODEL GOVERNS. THE</text>
<text x="9.7" y="182.1">GEOMETRY ID IDENTIFIES THE MODEL VERSION.</text>
<text x="9.7" y="184.7">3. CUT THE PROFILE FROM generated/dxf/P17_wheel-hub-lug-plate.dxf AT 1:1. THIS SHEET IS FOR INSPECTION AND HOLE</text>
<text x="9.7" y="189.9">4. TOLERANCES: PROFILE AND HOLE POSITION ±0.8 [±.03]; HOLE Ø +0.5/-0 [+.02/-0].</text>
<text x="11.4" y="187.3">CHECKING.</text>
<text x="9.7" y="192.5">5. HOLES MARKED DRILL* ARE SMALLER THAN THE PLATE THICKNESS: PLASMA-MARK THE CENTRE ONLY, THEN DRILL</text>
<text x="9.7" y="195.2">TO SIZE.</text>
<text x="9.7" y="197.8">6. EDGES SQUARE UNLESS NOTED. BREAK SHARP EDGES. MARK THE PART NUMBER ON EACH PIECE.</text>
<text x="176.6" y="194.6">REMOVE DROSS, DEBURR; PRIME + PAINT</text>
<text x="135.5" y="207.3">openscad/lifetrac_v25.scad : uwu_hub_lug_plate()</text>
<text x="234.3" y="207.3">UWU wheel units (DIY hub)</text>
</g>
<g font-size="1.8" fill="#bf1a1a">
<text x="89.1" y="44.8">A4</text>
<text x="128" y="44.8">A6</text>
<text x="61.6" y="72.2">A2</text>
<text x="155.5" y="72.2">A8</text>
<text x="115.2" y="85.1">B1</text>
<text x="61.6" y="111.1">A1</text>
<text x="155.5" y="111.1">A7</text>
<text x="89.1" y="138.6">A3</text>
<text x="128" y="138.6">A5</text>
</g>
<text font-size="1.8" x="225.6" y="80.1">X, Y FROM LOWER-LEFT CORNER OF EACH VIEW</text>
<g font-size="1.7" fill="#595959">
<text x="135.3" y="172.3">PROJECT</text>
<text x="220.4" y="172.3">PART NO.</text>
<text x="135.3" y="178.6">TITLE</text>
<text x="135.3" y="185">MATERIAL / STOCK</text>
<text x="220.4" y="185">QTY PER MACHINE (COUNTED IN MODEL)</text>
<text x="135.3" y="191.3">PROCESS</text>
<text x="176.5" y="191.3">FINISH</text>
<text x="220.4" y="191.3">BLANK SIZE</text>
<text x="250.5" y="191.3">MASS (CALC)</text>
<text x="135.3" y="197.7">SCALE</text>
<text x="149" y="197.7">UNITS</text>
<text x="164.1" y="197.7">3RD ANGLE</text>
<text x="179.2" y="197.7">SHEET</text>
<text x="194.3" y="197.7">REV</text>
<text x="203.9" y="197.7">REV DATE</text>
<text x="227.2" y="197.7">GEOMETRY ID | SHEET SIZE</text>
<text x="135.3" y="204">SOURCE (OPENSCAD)</text>
<text x="234.1" y="204">USED IN</text>
</g>
</svg>
